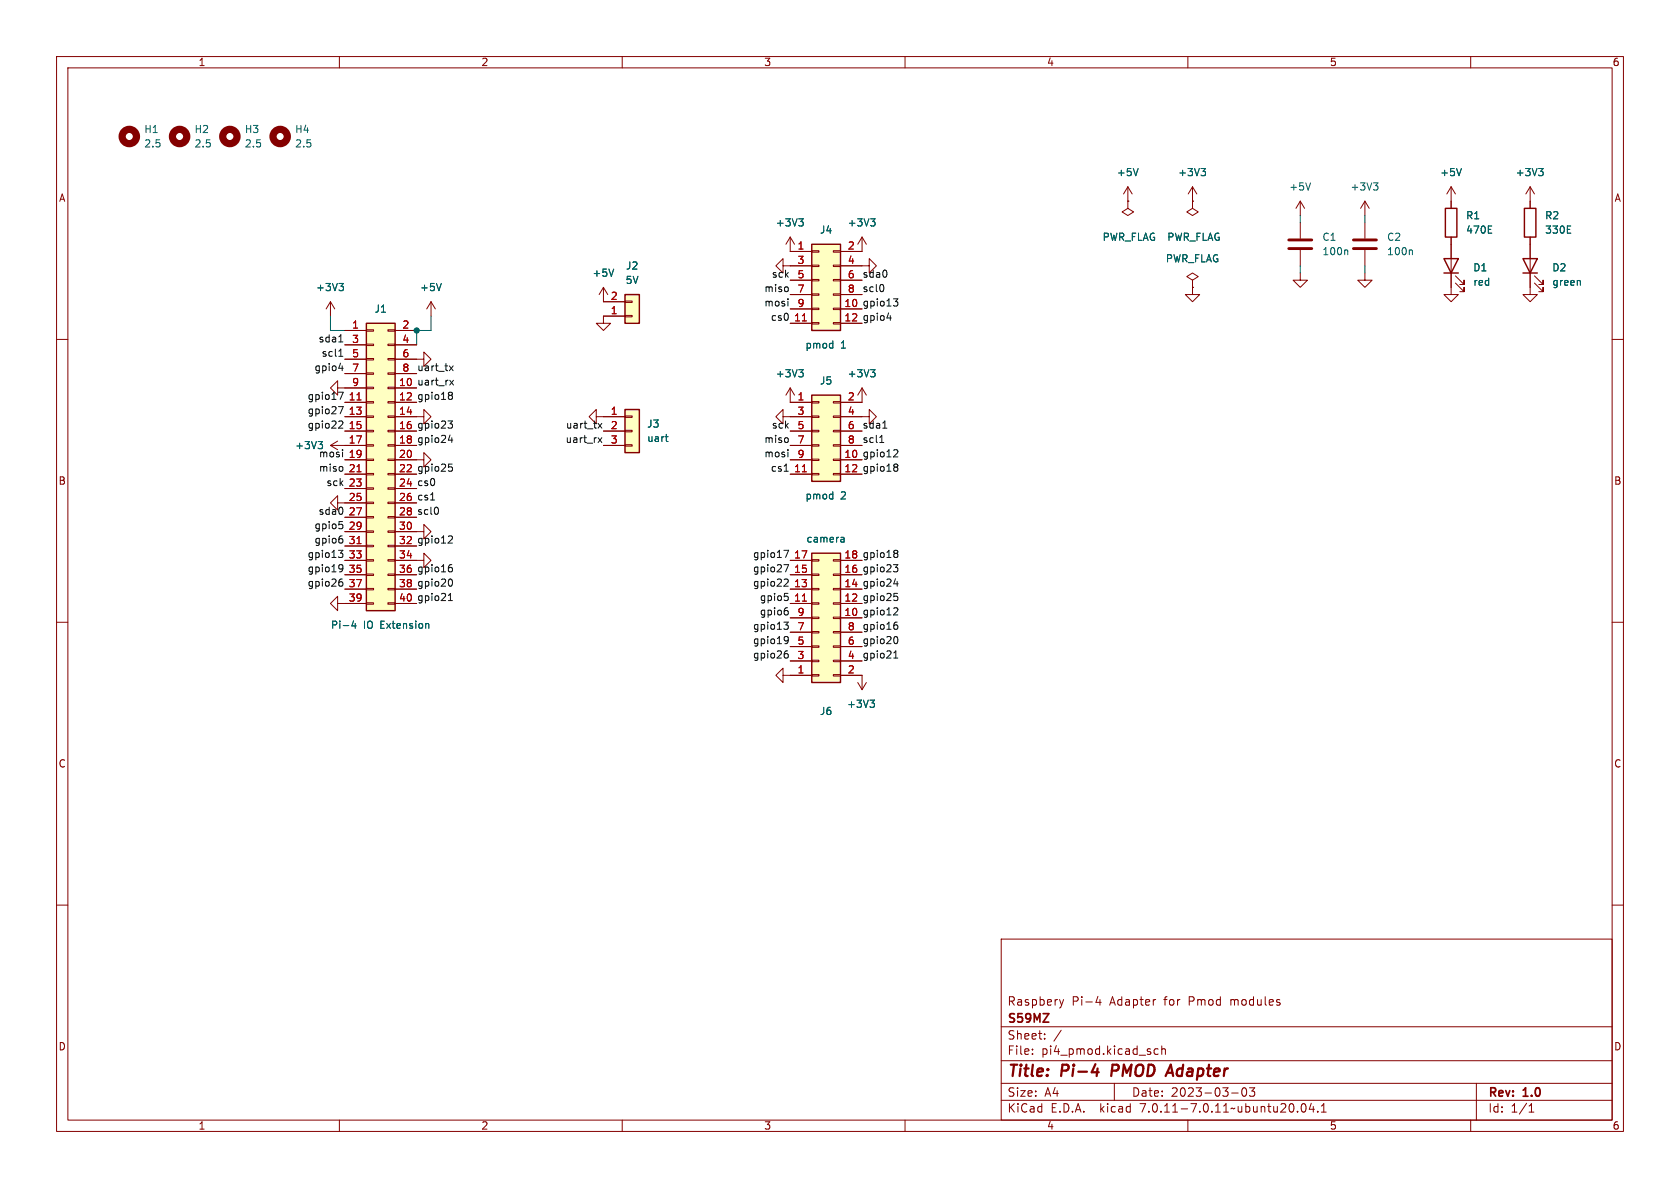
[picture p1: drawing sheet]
<svg xmlns="http://www.w3.org/2000/svg" width="297mm" height="210mm" viewBox="0 0 297 210" stroke-linecap="round" stroke-linejoin="round" font-family="sans-serif">
<g fill="none" stroke="#840000" stroke-width=".18">
<path d="M10 10h277v190h-277zM12 12h273v186h-273zM60 10v2M110 10v2M160 10v2M210 10v2M260 10v2M199.4 35.6v1.2l-1 .7 1 .6 1-.6-1-.7M199.4 35.6h.1M199.4 33l-.8 1.3M199.4 33v2.6M199.4 33l.8 1.3"/>
<path d="M210.8 35.6v1.2l-1 .7 1 .6 1-.6-1-.7M210.8 35.6h.1M210.8 33l-.7 1.3M210.8 33v2.6M210.8 33l.8 1.3M229.9 35.6l-.8 1.2M229.9 35.6v2.5M229.9 39.4v2.8M229.9 35.6l.7 1.2M241.3 35.6l-.8 1.2M241.3 35.6v2.5M241.3 39.4v2.8"/>
<path d="M241.3 35.6l.8 1.2M256.5 33l-.7 1.3M256.5 33v3.8M256.5 33l.8 1.3M270.5 33v3.8M270.5 33l-.8 1.3M270.5 33l.8 1.3M10 60h2M58.4 53.3l-.7 1.3M58.4 53.3v2.6M58.4 53.3l.8 1.3M61 58.4h3.8"/>
<path d="M64.8 58.3h1.2v.2h-1.2zM68.6 58.3h1.2v.2h-1.2zM69.8 58.4h3.9M76.2 53.3l-.8 1.3M76.2 53.3v2.6M76.2 53.3l.8 1.3M106.7 50.8l-.8 1.3M106.7 50.8v2.5h3.8M106.7 50.8l.7 1.3M110.5 53.2h1.3v.3h-1.3zM110.5 55.8h1.3v.2h-1.3zM110.5 55.9h-3.8v1.3h-1.3l1.3 1.2 1.2-1.2h-1.2"/>
<path d="M138.4 47v1.3l-1.2-1.3 1.2-1.3v1.3h5.1M139.7 41.9v2.6h3.8M139.7 54.6h3.8M139.7 57.2h3.8M139.7 49.5h3.8M139.7 52.1h3.8M139.7 41.9l-.8 1.3M139.7 41.9l.8 1.3M143.5 57h1.3v.3h-1.3zM143.5 54.5h1.3v.2h-1.3zM143.5 51.9h1.3v.3h-1.3zM143.5 49.4h1.3v.3h-1.3z"/>
<path d="M143.5 46.9h1.3v.2h-1.3zM143.5 44.3h1.3v.3h-1.3zM147.3 57h1.3v.3h-1.3zM147.3 54.5h1.3v.2h-1.3zM147.3 51.9h1.3v.3h-1.3zM147.3 49.4h1.3v.3h-1.3zM147.3 46.9h1.3v.2h-1.3zM147.3 44.3h1.3v.3h-1.3zM148.6 47h5.1v-1.3l1.2 1.3-1.2 1.3v-1.3M148.6 54.6h3.8M148.6 57.2h3.8M148.6 49.5h3.8"/>
<path d="M148.6 52.1h3.8M152.4 41.9v2.6h-3.8M152.4 41.9l-.8 1.3M152.4 41.9l.8 1.3M210.8 50.8v1.3h1.3l-1.3 1.2-1.3-1.2h1.3M210.8 49.5l1-.6-1-.6-1 .6 1 .6v1.3M210.8 50.8h.1M229.9 48.3v1.2h1.2l-1.2 1.3-1.3-1.3h1.3M229.9 44.2v2.8M241.3 48.3v1.2h1.3l-1.3 1.3-1.3-1.3h1.3M241.3 44.2v2.8M256.5 41.9v10.2h1.3l-1.3 1.2-1.2-1.2h1.2"/>
<path d="M257.3 50l1.5 1.6v-.8v.8h-.7M257.3 48.8l1.5 1.5v-.8v.8h-.7M270.5 41.9v10.2h1.3l-1.3 1.2-1.3-1.2h1.3M271.3 50l1.5 1.6v-.8v.8h-.8M271.3 48.8l1.5 1.5v-.8v.8h-.8M285 60h2M58.4 78.7h6.4M58.4 78.7l1.3 .8M59.7 68.6v1.3l-1.3-1.3 1.3-1.3v1.3h5.1M59.7 78l-1.3 .7M61 71.1h3.8M61 73.7h3.8"/>
<path d="M61 76.2h3.8M61 61h3.8M61 63.5h3.8M61 66h3.8M64.8 78.6h1.2v.3h-1.2zM64.8 76.1h1.2v.2h-1.2zM64.8 73.5h1.2v.3h-1.2zM64.8 71h1.2v.2h-1.2zM64.8 68.5h1.2v.2h-1.2zM64.8 65.9h1.2v.3h-1.2zM64.8 63.4h1.2v.2h-1.2zM64.8 60.8h1.2v.3h-1.2z"/>
<path d="M68.6 78.6h1.2v.3h-1.2zM68.6 76.1h1.2v.2h-1.2zM68.6 73.5h1.2v.3h-1.2zM68.6 71h1.2v.2h-1.2zM68.6 68.5h1.2v.2h-1.2zM68.6 65.9h1.2v.3h-1.2zM68.6 63.4h1.2v.2h-1.2zM68.6 60.8h1.2v.3h-1.2zM69.8 73.7h5.1v-1.3l1.3 1.3-1.3 1.2v-1.2M69.8 63.5h5.1v-1.3l1.3 1.3-1.3 1.3v-1.3M69.8 68.6h3.9M69.8 71.1h3.9"/>
<path d="M69.8 76.2h3.9M69.8 78.7h3.9M69.8 61h3.9M69.8 66h3.9M105.4 73.7v1.2l-1.3-1.2 1.3-1.3v1.3h5.1M106.7 76.2h3.8M106.7 78.7h3.8M110.5 78.6h1.3v.3h-1.3zM110.5 76.1h1.3v.2h-1.3zM110.5 73.5h1.3v.3h-1.3zM138.4 73.7v1.2l-1.2-1.2 1.2-1.3v1.3h5.1M139.7 68.6v2.5h3.8"/>
<path d="M139.7 76.2h3.8M139.7 78.7h3.8M139.7 68.6l-.8 1.3M139.7 68.6l.8 1.3M143.5 78.6h1.3v.3h-1.3zM143.5 76.1h1.3v.2h-1.3zM143.5 73.5h1.3v.3h-1.3zM143.5 71h1.3v.2h-1.3zM147.3 78.6h1.3v.3h-1.3zM147.3 76.1h1.3v.2h-1.3zM147.3 73.5h1.3v.3h-1.3zM147.3 71h1.3v.2h-1.3z"/>
<path d="M148.6 73.7h5.1v-1.3l1.2 1.3-1.2 1.2v-1.2M148.6 76.2h3.8M148.6 78.7h3.8M152.4 68.6v2.5h-3.8M152.4 68.6l-.8 1.3M152.4 68.6l.8 1.3M59.7 88.9v1.3l-1.3-1.3 1.3-1.3v1.3h5.1M61 81.3h3.8M61 83.8h3.8M61 86.4h3.8M61 91.4h3.8M61 94h3.8"/>
<path d="M61 96.5h3.8M61 99.1h3.8M64.8 98.9h1.2v.3h-1.2zM64.8 96.4h1.2v.2h-1.2zM64.8 93.9h1.2v.2h-1.2zM64.8 91.3h1.2v.3h-1.2zM64.8 88.8h1.2v.2h-1.2zM64.8 86.2h1.2v.3h-1.2zM64.8 83.7h1.2v.2h-1.2zM64.8 81.2h1.2v.2h-1.2zM68.6 98.9h1.2v.3h-1.2zM68.6 96.4h1.2v.2h-1.2z"/>
<path d="M68.6 93.9h1.2v.2h-1.2zM68.6 91.3h1.2v.3h-1.2zM68.6 88.8h1.2v.2h-1.2zM68.6 86.2h1.2v.3h-1.2zM68.6 83.7h1.2v.2h-1.2zM68.6 81.2h1.2v.2h-1.2zM69.8 99.1h5.1v-1.3l1.3 1.3-1.3 1.2v-1.2M69.8 94h5.1v-1.3l1.3 1.3-1.3 1.3v-1.3M69.8 81.3h5.1v-1.3l1.3 1.3-1.3 1.3v-1.3M69.8 83.8h3.9M69.8 86.4h3.9M69.8 88.9h3.9"/>
<path d="M69.8 91.4h3.9M69.8 96.5h3.9M139.7 81.3h3.8M139.7 83.8h3.8M139.7 99.1h3.8M143.5 83.7h1.3v.2h-1.3zM143.5 81.2h1.3v.2h-1.3zM143.5 98.9h1.3v.3h-1.3zM147.3 83.7h1.3v.2h-1.3zM147.3 81.2h1.3v.2h-1.3zM147.3 98.9h1.3v.3h-1.3zM148.6 81.3h3.8"/>
<path d="M148.6 83.8h3.8M148.6 99.1h3.8M10 110h2M59.7 106.7v1.3l-1.3-1.3 1.3-1.3v1.3h5.1M61 101.6h3.8M61 104.1h3.8M64.8 106.6h1.2v.2h-1.2zM64.8 104h1.2v.3h-1.2zM64.8 101.5h1.2v.2h-1.2zM68.6 106.6h1.2v.2h-1.2zM68.6 104h1.2v.3h-1.2zM68.6 101.5h1.2v.2h-1.2z"/>
<path d="M69.8 101.6h3.9M69.8 104.1h3.9M69.8 106.7h3.9M138.4 119.4v-1.3l-1.2 1.3 1.2 1.3v-1.3h5.1M139.7 101.6h3.8M139.7 104.1h3.8M139.7 106.7h3.8M139.7 109.2h3.8M139.7 116.8h3.8M139.7 114.3h3.8M139.7 111.8h3.8M143.5 101.5h1.3v.2h-1.3z"/>
<path d="M143.5 104h1.3v.3h-1.3zM143.5 106.6h1.3v.2h-1.3zM143.5 109.1h1.3v.2h-1.3zM143.5 111.6h1.3v.3h-1.3zM143.5 114.2h1.3v.2h-1.3zM143.5 116.7h1.3v.3h-1.3zM143.5 119.3h1.3v.2h-1.3zM147.3 101.5h1.3v.2h-1.3zM147.3 104h1.3v.3h-1.3zM147.3 106.6h1.3v.2h-1.3zM147.3 109.1h1.3v.2h-1.3zM147.3 111.6h1.3v.3h-1.3z"/>
<path d="M147.3 114.2h1.3v.2h-1.3zM147.3 116.7h1.3v.3h-1.3zM147.3 119.3h1.3v.2h-1.3zM148.6 101.6h3.8M148.6 104.1h3.8M148.6 106.7h3.8M148.6 119.4h3.8v2.5M148.6 109.2h3.8M148.6 116.8h3.8M148.6 114.3h3.8M148.6 111.8h3.8M285 110h2"/>
<path d="M151.6 120.7l.8 1.2M153.2 120.7l-.8 1.2M10 160h2M285 160h2M177 166h108v32h-108zM187.3 176.7l.4 1M187.7 177.7l-.2 .4M188 176.7l-.3 1M194.1 176.1l-.4 1.1h1M194.5 176.7v1M204.2 176.7h.1M60 198v2"/>
<path d="M110 198v2M160 198v2M177 194.5h108M177 191.5h108M177 187.5h108M177 181.5h108M182.5 186.3v.1M182.5 185.5v.1M184.7 183.6v.1M184.7 182.8v.1M187.6 182.1l-1.3 2M197 191.5v3"/>
<path d="M204.7 185.5l-.4-.1-.3 .3v.4l.2 .2h.5M205.4 185.5l.2-.1 .4 .1v.9M205.4 184.9v1.5M210 198v2M217.7 193.2h1.2M219.7 192.4l.2-.1a.81 .81 0 0 1 .6 .6 .81 .81 0 0 1-.3 .8l-.2 .1a.81 .81 0 0 1-.3-1.4M220.9 192.3h.9l-.5 .6 .4 .1v.7l-.2 .1h-.4l-.2-.1M229.4 196.5v.1M230.2 195.2l.2-.1a.81 .81 0 0 1 .6 .6 .81 .81 0 0 1-.3 .8l-.2 .1a.81 .81 0 0 1-.3-1.4zM231.8 195l-.3 1.1h.9M232.2 195.6v1M233 196.5v.1"/>
<path d="M233.6 196.6h.9M233.6 195.5l.4-.4v1.5M260 198v2M261 191.5v6.5M270.3 196.6h.9M270.3 195.5l.4-.4v1.5"/>
</g>
<path d="M193 189.5h1.2M194 188.9l-.1 1.3M196.7 188.2l-.3 2M206.1 190.2l.9-2 .4 2M206.3 189.6h1" fill="none" stroke="#840000" stroke-width=".4"/>
<g fill="#ffffc2" stroke="#ffffc2" stroke-width=".18">
<path d="M64.8 57.2h5v50.8h-5z"/>
<path d="M110.5 72.4h2.5v7.6h-2.5z"/>
<path d="M110.5 52.1h2.5v5.1h-2.5z"/>
<path d="M143.5 43.2h5.1v15.2h-5.1z"/>
<path d="M143.5 69.9h5.1v15.2h-5.1z"/>
<path d="M143.5 97.8h5.1v22.9h-5.1z"/>
</g>
<path d="M255.5 36.8h2.1v5.1h-2.1zM269.5 36.8h2v5.1h-2zM64.8 57.2h5v50.8h-5zM110.5 52.1h2.5v5.1h-2.5zM143.5 43.2h5.1v15.2h-5.1zM255.3 45.7h2.5l-1.3 2.6zM255.3 48.3h2.5M269.2 45.7h2.6l-1.3 2.6zM269.2 48.3h2.6M110.5 72.4h2.5v7.6h-2.5zM143.5 69.9h5.1v15.2h-5.1zM143.5 97.8h5.1v22.9h-5.1z" fill="none" stroke="#840000" stroke-width=".25"/>
<path d="M141.8 56.7h.8M63.1 70.7h.7M63.1 83.4h.7M63.1 96.1h.7M141.8 83.4h.8M141.8 106.3h.8" fill="none" stroke="#a90000" stroke-width=".18"/>
<g fill="none" stroke="#006464" stroke-width=".18">
<path d="M141.2 38.7h.8l-.4 .5M141.8 39.2l.2 .2v.3l-.2 .2M153.9 38.7h.8l-.4 .5M154.5 39.2l.2 .2v.3l-.2 .2M201.2 29.8l-.4 1.3M212.3 29.8h.8l-.4 .5M212.9 30.3l.2 .2v.3l-.2 .3M231.7 32.3l-.4 1.3M242.8 32.3h.8l-.4 .5M243.4 32.8l.2 .3v.3l-.2 .2M258.4 29.8l-.5 1.3M263.1 39.9h.6"/>
<path d="M272 29.8h.8l-.4 .5M272.6 30.3l.2 .2v.3l-.2 .3M277.1 39.9h.6M59.9 50.1h.8l-.4 .5M60.5 50.6l.2 .2v.3l-.2 .3M78 50.1l-.4 1.3M108.5 47.6l-.4 1.2M238.1 44.2l.2 .2v.6M249.5 44.2l.2 .2v.6M263.1 41.2h.6M277.1 41.2h.6M279.3 49.6l.1 .8"/>
<path d="M56.2 78h.8l-.4 .5M56.8 78.5l.2 .3v.3M117.6 77.2h.5M117.9 78h.2M141.2 65.3h.8l-.4 .5M141.8 65.8l.2 .3v.3l-.2 .2M153.9 65.3h.8l-.4 .5M154.5 65.8l.2 .3v.3l-.2 .2M148.8 95h.4v.8M149.2 95.8h-.4M149.2 95.3h-.4M62.5 109.7l-.3 .9h.8"/>
<path d="M62.8 110.2v.9M75.4 110.2l.4 .2v.7M153.8 123.8h.8l-.4 .5M154.3 124.3l.3 .2v.3l-.3 .2"/>
</g>
<g fill="none" stroke="#840000" stroke-width="1.3">
<circle cx="22.9" cy="24.1" r="1.27"/>
<circle cx="31.7" cy="24.1" r="1.27"/>
<circle cx="40.6" cy="24.1" r="1.27"/>
<circle cx="49.5" cy="24.1" r="1.27"/>
</g>
<path d="M227.8 43.9h4.1M227.8 42.4h4.1M239.3 43.9h4M239.3 42.4h4" fill="none" stroke="#840000" stroke-width=".51"/>
<g fill="none" stroke="#0f0f0f" stroke-width=".18">
<path d="M139.3 50.8v.6M139.3 52.8v.1M139.3 53.3v.8M156.1 50.3l.1 .5-.1 .7M156.7 48v.8M156.8 56.2h.8M157.4 55.8v.8M157.9 52.8h.8l-.4 .5 .4 .1v.5l-.2 .2h-.4M59.8 69.3h.9l-.6 1.3M59.8 71.9h.9l-.6 1.2M59.9 65.1h.8M59.9 63h.7"/>
<path d="M59.9 60.4h.7M60.1 74.4l.4 .1 .1 .3-.8 .9h.8M60.1 61.9l.2-.2v1.3M60.5 64.7v.8M60.6 79.5v.1M60.6 79.9v.9M79.2 74.4h.8l-.4 .5 .3 .1 .1 .4-.3 .3h-.3M79.4 64.7l.7 .8M79.5 69.3h.2l.3 .3-.3 .3M79.5 69.9h.2M79.5 67.2l.7 .9M79.6 76.9l-.3 .9h.7"/>
<path d="M79.7 69.9l.2 .1 .1 .4-.3 .2h-.2M79.9 77.4v.8M80.1 64.7l-.7 .8M80.2 67.2l-.7 .9M105.7 77.4l.7 .8M105.7 74.8l.7 .9M106.4 77.4l-.7 .8M106.4 74.8l-.7 .9M139.3 77.5v.6M139.3 79.5v.1M139.3 79.9v.9M155.5 78.2h.7"/>
<path d="M155.8 77.1l.1-.1v1.2M156.1 75.7h.7M158.2 79.5l.4 .1 .1 .3-.8 .9h.8M59.8 97.3h.8l-.4 .5 .4 .1v.4l-.2 .2h-.4M60 92.2h.6M60.1 92.7h.3l.2 .2-.1 .5-.4 .1M60.1 95.2h.3l.2 .3v.4l-.5 .1M60.1 99.8l.5 .1a.84 .84 0 0 1-.3 1.2h-.3M60.3 94.7h.2M60.6 82.6v.6M60.6 89.9v.8M76.1 88.4h.7"/>
<path d="M77.3 89.7l.2 .4-.2 .8M79.3 82h.6M79.4 82.5h.3l.3 .3-.1 .4-.5 .1M79.4 94.7l.5 .1 .1 .3-.8 .9h.8M79.9 99.8l-.4 .1M138.6 99.8h.8l-.5 1.3M138.6 97.3h.8l-.5 1.2M138.6 83.3h.8M157.9 99.8h.8l-.4 .5 .4 .1v.4l-.2 .3h-.4M158.2 82h.3l.2 .3-.2 .3M158.2 97.3h.3l.2 .2-.2 .3M158.2 82.6h.3"/>
<path d="M158.2 97.8h.3M158.5 82.6l.2 .1v.4l-.2 .2h-.3M158.5 97.8l.2 .1v.4l-.2 .2h-.3M60.1 102.8h.3l.2 .3v.4l-.5 .1M60.5 102.4h-.4M60.6 100.4l-.2 .2h-.3M79.3 106.2h.7M79.3 105.3l.3-.4v1.3M79.4 102.4h.2a.68 .68 0 0 1 .4 .6 .68 .68 0 0 1-.4 .6h-.2M79.5 100.3h.2l.3 .2-.1 .5-.4 .1M138.6 110h.8l-.5 .5 .4 .1 .1 .4-.3 .2h-.3M138.7 104.9h.6"/>
<path d="M138.8 102.4h.4l.2 .3-.8 .9h.8M138.8 105.4h.3l.3 .2-.1 .4-.5 .2M138.9 107.9h.2l.3 .3-.1 .4-.4 .1M138.9 112.5l.4 .1a.84 .84 0 0 1-.3 1.2h-.2M138.9 115.5h.2l.3 .3-.1 .4-.4 .1M139 107.4h.2M139.2 115.1h-.3M139.4 113.1l-.3 .2h-.2M158 116.3h.7M158 115.4l.4-.3v1.2M158.1 104.9h.6M158.2 107.4l.4 .1 .1 .3-.8 .9h.8"/>
<path d="M158.2 105.4h.3l.2 .2v.4l-.5 .2M158.2 112.6l.1-.1a.68 .68 0 0 1 .4 .7 .68 .68 0 0 1-.4 .6l-.1-.1M158.2 110.5h.3l.2 .2v.4l-.5 .1M158.3 102.3l-.3 .9h.8M158.6 110h-.4M158.6 102.8v.8"/>
</g>
<path d="M229.9 38.1v1.3M241.3 38.1v1.3M58.4 55.9v2.5h2.6M76.2 55.9v2.5h-2.5v2.6M229.9 47v1.3M241.3 47v1.3" fill="none" stroke="#009600" stroke-width=".18"/>
<circle cx="73.7" cy="58.4" r=".46" fill="#009600" stroke="#009600" stroke-width=".18"/>
<g font-size="2.8" fill="#840000">
<text x="178" y="190.9">Title:</text>
<text x="187.7" y="190.9">Pi-4</text>
<text x="197.3" y="190.9">PMOD</text>
<text x="208" y="190.9">Adapter</text>
</g>
<g font-size="2.1" fill="#840000">
<text x="178" y="178">Raspbery</text>
<text x="189.4" y="178">Pi-4</text>
<text x="196.2" y="178">Adapter</text>
<text x="206" y="178">for</text>
<text x="210.4" y="178">Pmod</text>
<text x="217.9" y="178">modules</text>
<text x="178" y="184">Sheet:</text>
<text x="178" y="181.2">S59MZ</text>
<text x="178" y="186.7">File:</text>
<text x="184.1" y="186.7">pi4_pmod.kicad_sch</text>
<text x="178" y="196.9">KiCad</text>
<text x="178" y="194.1">Size:</text>
<text x="184.7" y="194.1">A4</text>
<text x="185.7" y="196.9">E.D.A.</text>
<text x="194.6" y="196.9">kicad</text>
<text x="200" y="194.1">Date:</text>
<text x="201.8" y="196.9">7.0.11-7.0.11~ubuntu20.04.1</text>
<text x="207" y="194.1">2023-03-03</text>
<text x="263" y="194.3">Rev:</text>
<text x="263" y="196.9">Id:</text>
<text x="267.1" y="196.9">1/1</text>
<text x="269.4" y="194.3">1.0</text>
</g>
<g font-size="1.8" fill="#840000">
<text x="35" y="11.9">1</text>
<text x="85" y="11.9">2</text>
<text x="135" y="11.9">3</text>
<text x="185" y="11.9">4</text>
<text x="235" y="11.9">5</text>
<text x="285" y="11.9">6</text>
<text x="10.3" y="35.9">A</text>
<text x="285.3" y="35.9">A</text>
<text x="10.3" y="85.9">B</text>
<text x="285.3" y="85.9">B</text>
<text x="10.3" y="135.9">C</text>
<text x="285.3" y="135.9">C</text>
<text x="10.3" y="185.9">D</text>
<text x="285.3" y="185.9">D</text>
<text x="35" y="199.9">1</text>
<text x="85" y="199.9">2</text>
<text x="135" y="199.9">3</text>
<text x="185" y="199.9">4</text>
<text x="235" y="199.9">5</text>
<text x="285" y="199.9">6</text>
</g>
<g font-size="1.8" fill="#006464">
<text x="25.4" y="23.7">H1</text>
<text x="34.3" y="23.7">H2</text>
<text x="43.2" y="23.7">H3</text>
<text x="52.1" y="23.7">H4</text>
<text x="25.4" y="26.3">2.5</text>
<text x="34.3" y="26.3">2.5</text>
<text x="43.2" y="26.3">2.5</text>
<text x="52.1" y="26.3">2.5</text>
<text x="197.4" y="31.3">+5V</text>
<text x="208.2" y="31.3">+3V3</text>
<text x="227.8" y="33.9">+5V</text>
<text x="238.7" y="33.9">+3V3</text>
<text x="254.5" y="31.3">+5V</text>
<text x="267.9" y="31.3">+3V3</text>
<text x="137.1" y="40.2">+3V3</text>
<text x="144.9" y="41.5">J4</text>
<text x="149.8" y="40.2">+3V3</text>
<text x="259.1" y="39">R1</text>
<text x="259.1" y="41.5">470E</text>
<text x="273.1" y="39">R2</text>
<text x="273.1" y="41.5">330E</text>
<text x="110.6" y="47.9">J2</text>
<text x="194.8" y="42.8">PWR_FLAG</text>
<text x="206" y="46.6">PWR_FLAG</text>
<text x="206.3" y="42.8">PWR_FLAG</text>
<text x="233.7" y="42.8">C1</text>
<text x="233.7" y="45.3">100n</text>
<text x="245.1" y="42.8">C2</text>
<text x="245.1" y="45.3">100n</text>
<text x="55.8" y="51.7">+3V3</text>
<text x="74.2" y="51.7">+5V</text>
<text x="104.6" y="49.1">+5V</text>
<text x="110.5" y="50.4">5V</text>
<text x="260.4" y="48.2">D1</text>
<text x="260.4" y="50.7">red</text>
<text x="274.3" y="48.2">D2</text>
<text x="274.3" y="50.7">green</text>
<text x="66.1" y="55.5">J1</text>
<text x="142.3" y="61.8">pmod</text>
<text x="148.6" y="61.8">1</text>
<text x="137.1" y="66.9">+3V3</text>
<text x="144.9" y="68.2">J5</text>
<text x="149.8" y="66.9">+3V3</text>
<text x="114.3" y="75.8">J3</text>
<text x="52.1" y="79.6">+3V3</text>
<text x="56.3" y="80.9">mosi</text>
<text x="114.3" y="78.3">uart</text>
<text x="142.3" y="88.5">pmod</text>
<text x="148.6" y="88.5">2</text>
<text x="142.5" y="96.1">camera</text>
<text x="58.4" y="111.4">Pi-4</text>
<text x="64.2" y="111.4">IO</text>
<text x="67.3" y="111.4">Extension</text>
<text x="149.6" y="125.3">+3V3</text>
<text x="144.9" y="126.6">J6</text>
</g>
<g font-size="1.8" fill="#a90000">
<text x="140.9" y="44.2">1</text>
<text x="140.9" y="46.7">3</text>
<text x="149.8" y="44.2">2</text>
<text x="149.8" y="46.7">4</text>
<text x="107.9" y="53.1">2</text>
<text x="140.9" y="49.3">5</text>
<text x="140.9" y="51.8">7</text>
<text x="149.8" y="49.3">6</text>
<text x="149.8" y="51.8">8</text>
<text x="62.2" y="58.2">1</text>
<text x="71" y="58.2">2</text>
<text x="107.9" y="55.6">1</text>
<text x="140.3" y="56.9">11</text>
<text x="140.9" y="54.4">9</text>
<text x="149.2" y="54.4">10</text>
<text x="149.2" y="56.9">12</text>
<text x="62.2" y="60.7">3</text>
<text x="62.2" y="63.2">5</text>
<text x="62.2" y="65.8">7</text>
<text x="71" y="60.7">4</text>
<text x="71" y="63.2">6</text>
<text x="71" y="65.8">8</text>
<text x="61.6" y="70.9">11</text>
<text x="62.2" y="68.3">9</text>
<text x="70.4" y="68.3">10</text>
<text x="70.4" y="70.9">12</text>
<text x="140.9" y="70.9">1</text>
<text x="149.8" y="70.9">2</text>
<text x="61.6" y="73.4">13</text>
<text x="61.6" y="75.9">15</text>
<text x="70.4" y="73.4">14</text>
<text x="70.4" y="75.9">16</text>
<text x="107.9" y="73.4">1</text>
<text x="107.9" y="75.9">2</text>
<text x="140.9" y="73.4">3</text>
<text x="140.9" y="75.9">5</text>
<text x="149.8" y="73.4">4</text>
<text x="149.8" y="75.9">6</text>
<text x="61.6" y="78.5">17</text>
<text x="61.6" y="81">19</text>
<text x="61.6" y="83.6">21</text>
<text x="70.4" y="78.5">18</text>
<text x="70.4" y="81">20</text>
<text x="70.4" y="83.6">22</text>
<text x="107.9" y="78.5">3</text>
<text x="140.3" y="83.6">11</text>
<text x="140.9" y="78.5">7</text>
<text x="140.9" y="81">9</text>
<text x="149.2" y="81">10</text>
<text x="149.2" y="83.6">12</text>
<text x="149.8" y="78.5">8</text>
<text x="61.6" y="86.1">23</text>
<text x="61.6" y="88.6">25</text>
<text x="70.4" y="86.1">24</text>
<text x="70.4" y="88.6">26</text>
<text x="61.6" y="91.2">27</text>
<text x="61.6" y="93.7">29</text>
<text x="70.4" y="91.2">28</text>
<text x="70.4" y="93.7">30</text>
<text x="61.6" y="96.3">31</text>
<text x="61.6" y="98.8">33</text>
<text x="61.6" y="101.3">35</text>
<text x="70.4" y="96.3">32</text>
<text x="70.4" y="98.8">34</text>
<text x="70.4" y="101.3">36</text>
<text x="140.3" y="101.3">15</text>
<text x="140.3" y="98.8">17</text>
<text x="149.2" y="101.3">16</text>
<text x="149.2" y="98.8">18</text>
<text x="61.6" y="103.9">37</text>
<text x="61.6" y="106.4">39</text>
<text x="70.4" y="103.9">38</text>
<text x="70.4" y="106.4">40</text>
<text x="140.3" y="106.4">11</text>
<text x="140.3" y="103.9">13</text>
<text x="149.2" y="106.4">12</text>
<text x="149.2" y="103.9">14</text>
<text x="140.9" y="111.5">7</text>
<text x="140.9" y="109">9</text>
<text x="149.2" y="109">10</text>
<text x="149.8" y="111.5">8</text>
<text x="140.9" y="119.1">1</text>
<text x="140.9" y="116.6">3</text>
<text x="140.9" y="114">5</text>
<text x="149.8" y="119.1">2</text>
<text x="149.8" y="116.6">4</text>
<text x="149.8" y="114">6</text>
</g>
<g font-size="1.8" fill="#0f0f0f">
<text x="135" y="51.7">miso</text>
<text x="136.4" y="49.2">sck</text>
<text x="152.4" y="51.7">scl0</text>
<text x="152.4" y="49.2">sda0</text>
<text x="135" y="54.3">mosi</text>
<text x="136.2" y="56.8">cs0</text>
<text x="152.4" y="54.3">gpio13</text>
<text x="152.4" y="56.8">gpio4</text>
<text x="55.5" y="65.7">gpio4</text>
<text x="56.2" y="60.6">sda1</text>
<text x="56.8" y="63.2">scl1</text>
<text x="73.7" y="65.7">uart_tx</text>
<text x="54.3" y="70.8">gpio17</text>
<text x="73.7" y="70.8">gpio18</text>
<text x="73.7" y="68.2">uart_rx</text>
<text x="54.3" y="75.9">gpio22</text>
<text x="54.3" y="73.3">gpio27</text>
<text x="73.7" y="75.9">gpio23</text>
<text x="99.9" y="75.9">uart_tx</text>
<text x="136.4" y="75.9">sck</text>
<text x="152.4" y="75.9">sda1</text>
<text x="56.3" y="83.5">miso</text>
<text x="73.7" y="78.4">gpio24</text>
<text x="73.7" y="83.5">gpio25</text>
<text x="99.9" y="78.4">uart_rx</text>
<text x="135" y="80.9">mosi</text>
<text x="135" y="78.4">miso</text>
<text x="136.2" y="83.5">cs1</text>
<text x="152.4" y="78.4">scl1</text>
<text x="152.4" y="80.9">gpio12</text>
<text x="152.4" y="83.5">gpio18</text>
<text x="57.6" y="86">sck</text>
<text x="73.7" y="88.6">cs1</text>
<text x="73.7" y="86">cs0</text>
<text x="55.5" y="93.6">gpio5</text>
<text x="56.2" y="91.1">sda0</text>
<text x="73.7" y="91.1">scl0</text>
<text x="54.3" y="101.3">gpio19</text>
<text x="54.3" y="98.7">gpio13</text>
<text x="55.5" y="96.2">gpio6</text>
<text x="73.7" y="96.2">gpio12</text>
<text x="73.7" y="101.3">gpio16</text>
<text x="133" y="98.7">gpio17</text>
<text x="133" y="101.3">gpio27</text>
<text x="152.4" y="101.3">gpio23</text>
<text x="152.4" y="98.7">gpio18</text>
<text x="54.3" y="103.8">gpio26</text>
<text x="73.7" y="106.3">gpio21</text>
<text x="73.7" y="103.8">gpio20</text>
<text x="133" y="103.8">gpio22</text>
<text x="134.2" y="106.3">gpio5</text>
<text x="152.4" y="103.8">gpio24</text>
<text x="152.4" y="106.3">gpio25</text>
<text x="133" y="111.4">gpio13</text>
<text x="133" y="114">gpio19</text>
<text x="134.2" y="108.9">gpio6</text>
<text x="152.4" y="108.9">gpio12</text>
<text x="152.4" y="114">gpio20</text>
<text x="152.4" y="111.4">gpio16</text>
<text x="133" y="116.5">gpio26</text>
<text x="152.4" y="116.5">gpio21</text>
</g>
</svg>
